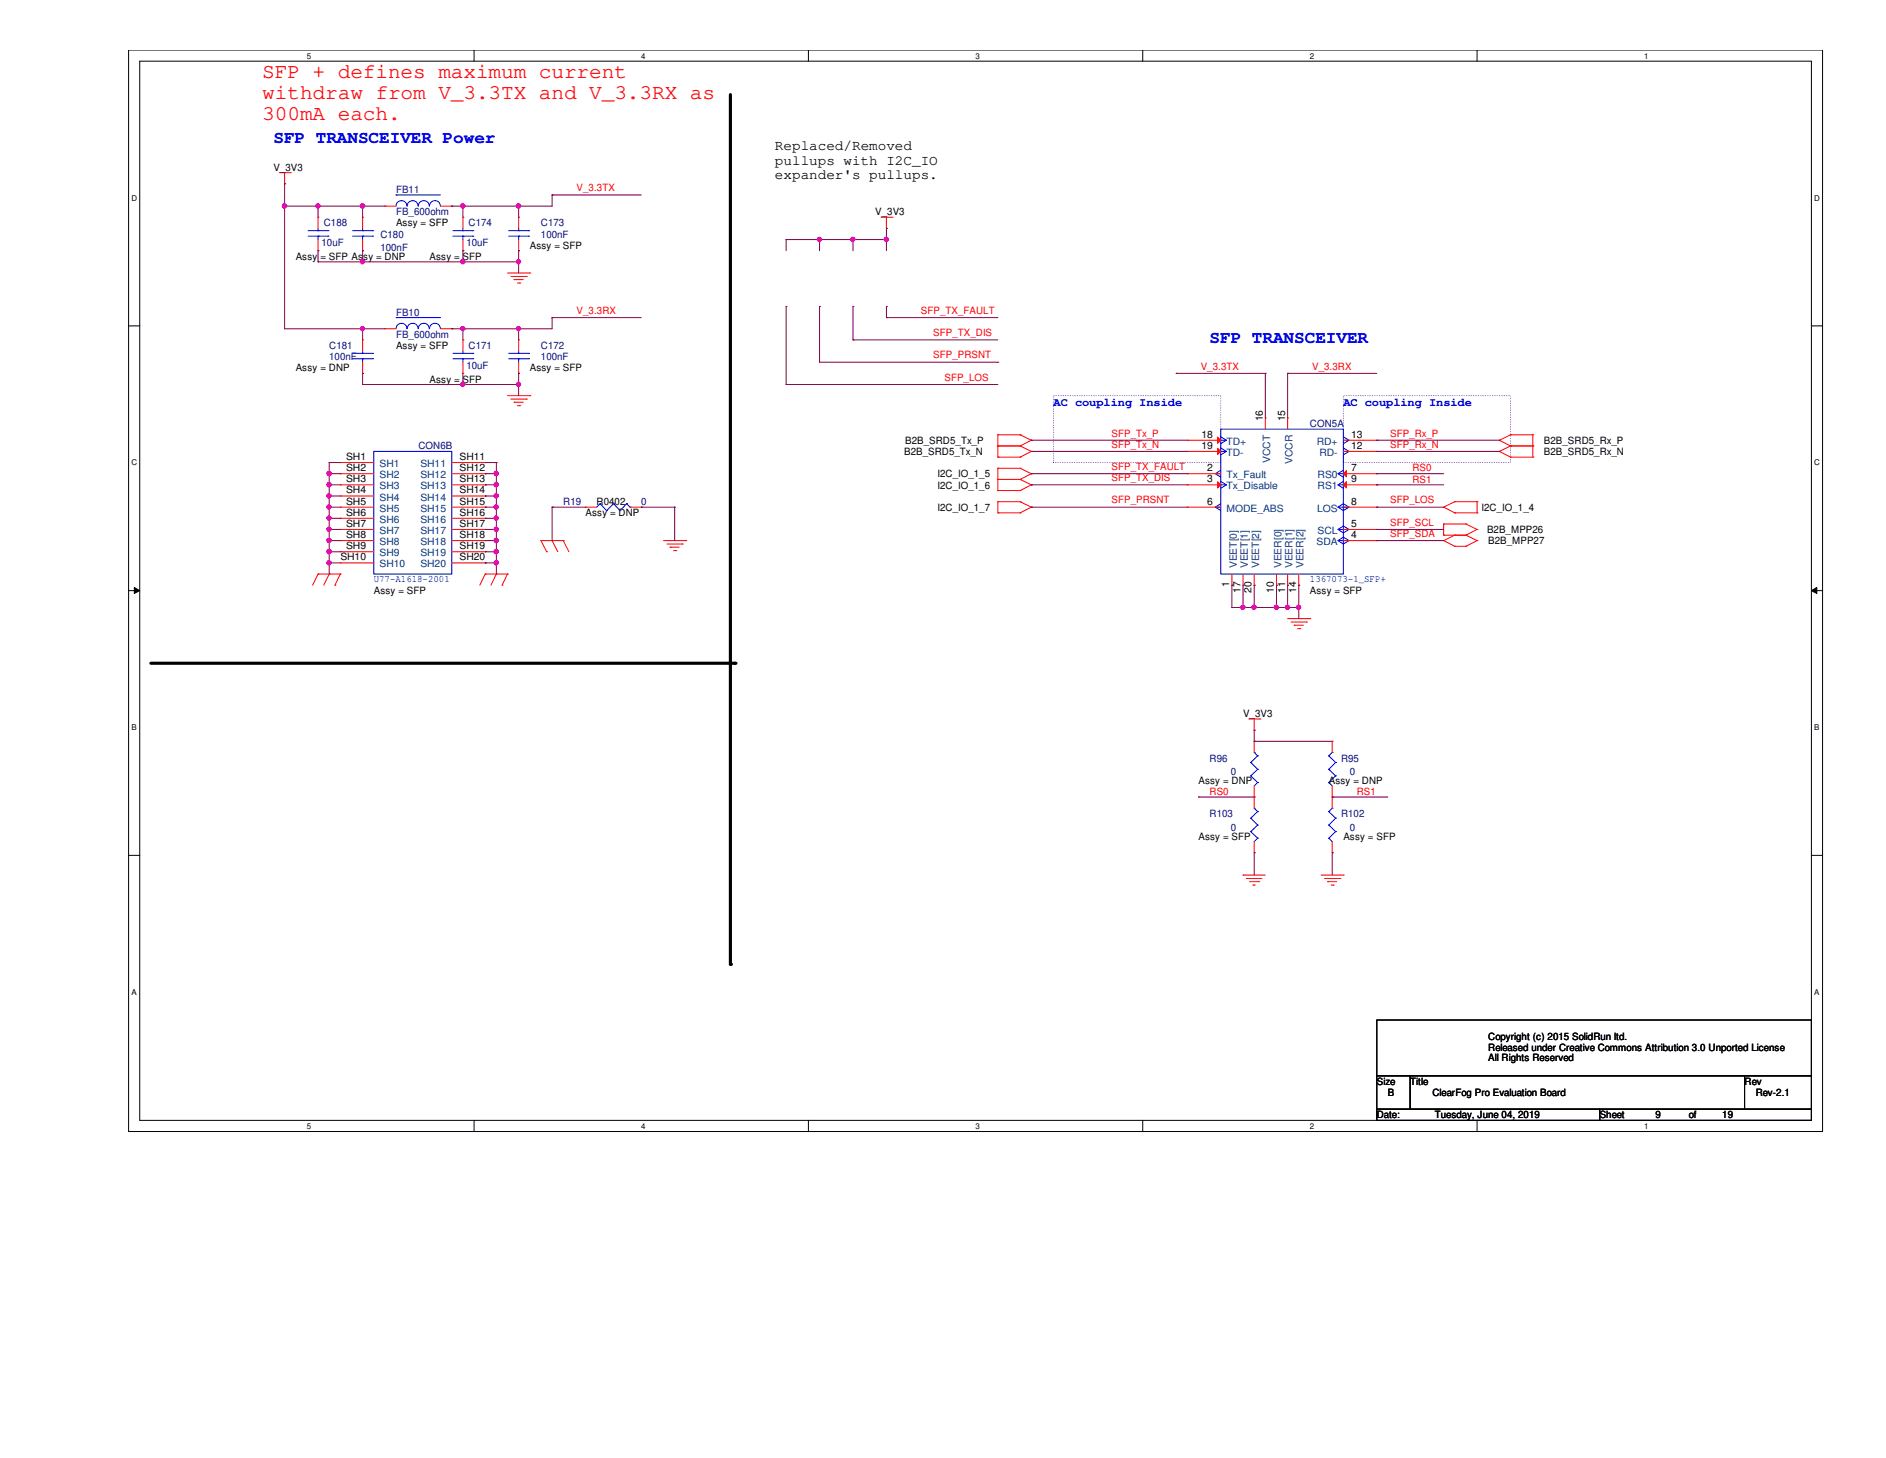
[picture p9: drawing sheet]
<svg xmlns="http://www.w3.org/2000/svg" width="279mm" height="216mm" viewBox="0 0 279 216" stroke-linecap="round" stroke-linejoin="round" font-family="sans-serif">
<path d="M19.1 7.4h250.9v160.2h-250.9zM20.7 9.1h247.7v156.8h-247.7z" fill="none" stroke="#000" stroke-width=".15"/>
<g fill="#fff">
<path d="M45.5 7.6h.6v1.3h-.6z"/>
<path d="M45.5 166.1h.6v1.3h-.6z"/>
</g>
<path d="M70.2 7.4v1.7M70.2 165.9v1.7" fill="none" stroke="#000" stroke-width=".15"/>
<g fill="#fff">
<path d="M95 7.6h.6v1.3h-.6z"/>
<path d="M95 166.1h.6v1.3h-.6z"/>
</g>
<path d="M119.8 7.4v1.7M119.8 165.9v1.7" fill="none" stroke="#000" stroke-width=".15"/>
<g fill="#fff">
<path d="M144.5 7.6h.6v1.3h-.6z"/>
<path d="M144.5 166.1h.6v1.3h-.6z"/>
</g>
<path d="M169.3 7.4v1.7M169.3 165.9v1.7" fill="none" stroke="#000" stroke-width=".15"/>
<g fill="#fff">
<path d="M194.1 7.6h.5v1.3h-.5z"/>
<path d="M194.1 166.1h.5v1.3h-.5z"/>
</g>
<path d="M218.8 7.4v1.7M218.8 165.9v1.7" fill="none" stroke="#000" stroke-width=".15"/>
<g fill="#fff">
<path d="M243.6 7.6h.6v1.3h-.6z"/>
<path d="M243.6 166.1h.6v1.3h-.6z"/>
<path d="M19.5 28.7h.8v1.3h-.8z"/>
<path d="M268.8 28.7h.8v1.3h-.8z"/>
<path d="M19.5 67.9h.8v1.3h-.8z"/>
<path d="M268.8 67.9h.8v1.3h-.8z"/>
</g>
<path d="M19.1 48.3h1.6M268.4 48.3h1.6" fill="none" stroke="#000" stroke-width=".15"/>
<g fill="#fff">
<path d="M19.5 107.1h.7v1.3h-.7z"/>
<path d="M268.8 107.1h.7v1.3h-.7z"/>
</g>
<path d="M19.1 87.5h1.6M19.9 87l.8 .5-.8 .4zM268.4 87.5l.8-.5v.9zM268.4 87.5h1.6" fill="none" stroke="#000" stroke-width=".15"/>
<path d="M19.9 87l.8 .5-.8 .4zM268.4 87.5l.8-.5v.9z" fill="#000"/>
<g fill="#fff">
<path d="M19.5 146.3h.7v1.3h-.7z"/>
<path d="M268.8 146.3h.7v1.3h-.7z"/>
</g>
<path d="M19.1 126.7h1.6M268.4 126.7h1.6M204 159.3h4.9v5h-4.9zM204 151h64.4v8.3h-64.4zM208.9 159.3h49.5v5h-49.5zM258.4 159.3h10v5h-10zM204 164.3h33v1.6h-33zM237 164.3h31.4v1.6h-31.4z" fill="none" stroke="#000" stroke-width=".15"/>
<path d="M156.1 58.6h24.7v9.9h-24.7zM199 58.6h24.8v9.9h-24.8z" fill="none" stroke="#7f00ff" stroke-width=".15" stroke-dasharray="0 .3"/>
<path d="M108.2 14v128.8M22.4 98.2h86.5" fill="none" stroke="#000" stroke-width=".47"/>
<g fill="#000">
<circle cx="108.9" cy="98.2" r=".23"/>
<circle cx="108.2" cy="142.8" r=".23"/>
</g>
<g fill="none" stroke="#f00" stroke-width=".15">
<path d="M41.4 25.6h1.6M42.2 27.2h.1M42.2 25.6v1.6M43 25.6h.1M47.1 32.2h.1M47.1 37.1h.1M47.1 32.2v1.6M47.1 35.5v1.6M53.7 32.2h.1M53.7 37.1h.1M53.7 32.2v1.6M53.7 35.5v1.6"/>
<path d="M57 30.5h.1M57 30.5h1.7M65.3 30.5h1.6M66.9 30.5h.1M68.6 32.2h.1M68.6 37.1h.1M68.6 32.2v1.6M68.6 35.5v1.6M76.8 32.2h.1M76.8 37.1h.1M76.8 32.2v1.6M76.8 35.5v1.6"/>
<path d="M130.5 32.2h1.7M131.3 33.8h.1M131.3 32.2v1.6M132.2 32.2h.1M53.7 50.3h.1M53.7 55.3h.1M53.7 50.3v1.7M53.7 53.6v1.7M57 48.7h.1M57 48.7h1.7M65.3 48.7h1.6M66.9 48.7h.1"/>
<path d="M68.6 50.3h.1M68.6 55.3h.1M68.6 50.3v1.7M68.6 53.6v1.7M75.2 58.6h3.3M75.2 40.4h3.3M75.7 59.1h2.3M75.7 40.9h2.3M76.2 59.6h.1M76.2 41.4h.1M76.2 59.6h1.3M76.2 41.4h1.3"/>
<path d="M76.7 41.9h.3M76.8 50.3h.1M76.8 55.3h.1M76.8 50.3v1.7M76.8 53.6v1.7M77 41.9h.1M78 59.1h.1M78 40.9h.1M78.5 58.6h.1M78.5 40.4h.1M50.4 68.5h.1M50.4 70.1h.1"/>
<path d="M50.4 71.8h.1M50.4 73.4h.1M50.4 75.1h.1M50.4 76.7h.1M50.4 78.4h.1M50.4 75.1h5M50.4 68.5h5M50.4 70.1h5M50.4 71.8h5M50.4 73.4h5M50.4 76.7h5M50.4 78.4h5"/>
<path d="M66.9 75.1h5M66.9 68.5h5M66.9 70.1h5M66.9 71.8h5M66.9 73.4h5M66.9 76.7h5M66.9 78.4h5M71.9 68.5h.1M71.9 70.1h.1M71.9 71.8h.1M71.9 73.4h.1M71.9 75.1h.1"/>
<path d="M71.9 76.7h.1M71.9 78.4h.1M76.7 60.1h.3M77 60.1h.1M86.7 75.1h.1M86.7 75.1h1.7M93.3 75.1h1.7M95 75.1h.1M147.8 75.9h.1M147.8 74.3h.1M147.8 72.6h.1M147.8 71h.1"/>
<path d="M147.8 69.3h.1M147.8 64.4h.1M147.8 66h.1M147.8 67.7h.1M147.8 74.3h3.3M147.8 75.9h3.3M147.8 64.4v3.3M147.8 69.3v3.3M147.8 74.3v1.6M147.8 71h3.3M147.8 72.6h3.3M147.8 69.3h3.3"/>
<path d="M147.8 66h3.3M147.8 64.4h3.3M147.8 67.7h3.3M151.1 74.3h.1M151.1 75.9h.1M151.1 71h.1M151.1 72.6h.1M151.1 69.3h.1M151.1 66h.1M151.1 64.4h.1M151.1 67.7h.1M151.1 74.3l1.7 .8"/>
<path d="M151.1 71l1.7 .8M151.1 69.3l1.7 .8M151.1 64.4l1.7 .8M151.1 66l1.7 .8M152.8 75.1h.1M152.8 71.8h.1M152.8 70.1h.1M152.8 65.2h.1M152.8 66.8h.1M152.8 75.1l-1.7 .8M152.8 71.8l-1.7 .8M152.8 70.1l-1.7 .9"/>
<path d="M152.8 65.2l-1.7 .8M152.8 66.8l-1.7 .9M199 65.2h5M199 66.8h5M204 65.2h.1M204 66.8h.1M213.9 75.1h.1M213.9 77.6h.1M213.9 79.2h.1M213.9 75.1l1.6 .8M213.9 79.2h3.3M213.9 77.6h3.3"/>
<path d="M213.9 77.6v1.6M215.5 74.3h.1M215.5 75.9h.1M215.5 79.2h.1M215.5 74.3h3.3M215.5 74.3l-1.6 .8M215.5 75.9h3.3M215.5 79.2l-1.6 .9M217.2 79.2h.1M217.2 77.6h.1M217.2 79.2l1.6 .9M217.2 77.6l1.6 .8"/>
<path d="M218.8 75.9h.1M218.8 74.3h.1M218.8 78.4h.1M218.8 74.3v1.6M218.8 78.4l-1.6 .8M222.1 65.2h.1M222.1 66.8h.1M222.1 65.2l1.7 .8M222.1 66.8l1.7 .9M223.8 66h.1M223.8 64.4h.1M223.8 67.7h.1"/>
<path d="M223.8 66h3.3M223.8 64.4h3.3M223.8 67.7h3.3M223.8 64.4l-1.7 .8M223.8 66l-1.7 .8M227.1 64.4h.1M227.1 66h.1M227.1 67.7h.1M227.1 64.4v3.3M47.1 85h.1M47.1 85l-.8 1.7M47.1 85h3.3"/>
<path d="M48.8 85h.1M48.8 85l-.8 1.7M49.6 86.7h.1M50.4 85h.1M50.4 80.1h.1M50.4 81.7h.1M50.4 83.4h.1M50.4 80.1h5M50.4 85l-.8 1.7M50.4 81.7h5M50.4 83.4h5M66.9 80.1h5"/>
<path d="M66.9 81.7h5M66.9 83.4h5M71.9 85h.1M71.9 80.1h.1M71.9 81.7h.1M71.9 83.4h.1M71.9 85h3.3M71.9 85l-.8 1.7M73.5 85h.1M73.5 85l-.8 1.7M74.4 86.7h.1M75.2 85h.1"/>
<path d="M75.2 85l-.8 1.7M80.1 80.1h.1M80.1 80.1h3.3M80.1 80.1l.9 1.6M81 81.7h.1M81.8 80.1h.1M81.8 80.1l.8 1.6M83.4 80.1h.1M83.4 80.1l.9 1.6M98.3 80.1h3.3M98.8 80.6h2.3M99.3 81h.1"/>
<path d="M99.3 81h1.3M99.8 81.5h.3M100.1 81.5h.1M101.1 80.6h.1M101.6 80.1h.1M190.8 91.6h3.3M191.3 92.1h2.2M191.7 92.6h.1M191.7 92.6h1.4M192.2 93.1h.4M192.6 93.1h.1M193.5 92.1h.1"/>
<path d="M194.1 91.6h.1M213.9 80.1h.1M213.9 80.1l1.6 .8M215.5 80.9h.1M215.5 80.9h1.7M217.2 80.9h.1M218.8 80.1h.1M218.8 80.1l-1.6 .8M185 106.5h1.6M185.8 108.1h.1M185.8 118h.1M185.8 109.8h.1"/>
<path d="M185.8 106.5v1.6M185.8 109.8v1.6M185.8 116.4v3.3M186.6 106.5h.1M197.4 118h.1M197.4 109.8h.1M197.4 109.8v1.6M197.4 116.4v3.3M184.2 129.6h.1M184.2 129.6h3.3M184.7 130.1h.1M184.7 130.1h2.2"/>
<path d="M185.1 130.6h1.4M185.6 131.1h.1M185.6 131.1h.4M185.8 126.3h.1M185.8 124.6v1.7M186.5 130.6h.1M195.7 129.6h3.3M196.2 130.1h2.3M196.7 130.6h.1M196.7 130.6h1.3M197.2 131.1h.3M197.4 126.3h.1"/>
<path d="M197.4 124.6v1.7M197.5 131.1h.1M198.5 130.1h.1M199 129.6h.1"/>
</g>
<g fill="none" stroke="#00f" stroke-width=".15">
<path d="M45.6 35h3M45.6 34.2h3M47.1 34.2h.1M47.1 35h.1M47.1 33.8v.4M47.1 35v.5M48.6 35h.1M48.6 34.2h.1M52.2 35h3M52.2 34.2h3M53.7 34.2h.1M53.7 35h.1"/>
<path d="M53.7 33.8v.4M53.7 35v.5M55.2 35h.1M55.2 34.2h.1M58.7 30.5a.8 .8 0 0 1 .8-.8 .8 .8 0 0 1 .8 .8M58.7 28.9h.1M58.7 28.9h6.6M60.3 30.5a.8 .8 0 0 1 .8-.8 .8 .8 0 0 1 .8 .8M62 30.5a.8 .8 0 0 1 .8-.8 .8 .8 0 0 1 .8 .8M63.6 30.5a.8 .8 0 0 1 .8-.8 .8 .8 0 0 1 .8 .8M67.1 35h3M67.1 34.2h3"/>
<path d="M68.6 34.2h.1M68.6 35h.1M68.6 33.8v.4M68.6 35v.5M70.1 35h.1M70.1 34.2h.1M75.4 35h2.9M75.4 34.2h2.9M76.8 34.2h.1M76.8 35h.1M76.8 33.8v.4M76.8 35v.5"/>
<path d="M78.3 35h.1M78.3 34.2h.1M52.2 53.1h3M52.2 52.3h3M53.7 52.3h.1M53.7 53.1h.1M53.7 52v.3M53.7 53.1v.5M55.2 53.1h.1M55.2 52.3h.1M58.7 48.7a.8 .8 0 0 1 .8-.8 .8 .8 0 0 1 .8 .8M58.7 47h.1"/>
<path d="M58.7 47h6.6M60.3 48.7a.8 .8 0 0 1 .8-.8 .8 .8 0 0 1 .8 .8M62 48.7a.8 .8 0 0 1 .8-.8 .8 .8 0 0 1 .8 .8M63.6 48.7a.8 .8 0 0 1 .8-.8 .8 .8 0 0 1 .8 .8M67.1 53.1h3M67.1 52.3h3M68.6 52.3h.1M68.6 53.1h.1M68.6 52v.3M68.6 53.1v.5M70.1 53.1h.1M70.1 52.3h.1"/>
<path d="M75.4 53.1h2.9M75.4 52.3h2.9M76.8 52.3h.1M76.8 53.1h.1M76.8 52v.3M76.8 53.1v.5M78.3 53.1h.1M78.3 52.3h.1M55.4 66.8h11.5v18.2h-11.5zM88.9 74.6h.1M88.9 74.6l-.5 .5M88.9 74.6l1 1"/>
<path d="M89.9 75.6h.1M90.9 74.6h.1M90.9 74.6l-1 1M90.9 74.6l1 1M91.9 75.6h.1M92.8 74.6h.1M92.8 74.6l-.9 1M92.8 74.6l.5 .5M93.3 75.1h.1M180 70.1h.8M180 75.1h.8M180.8 63.5h18.2v21.5h-18.2z"/>
<path d="M180.8 69.6l-.8 .5 .8 .6M180.8 66.3l.9 .5-.9 .6M180.8 74.6l-.8 .5 .8 .5M180.8 64.7l.9 .5-.9 .5M180.8 71.3l.9 .5-.9 .5M180.8 66.8h.9M180.8 65.2h.9M180.8 71.8h.9M198.2 75.1l.8-.5 .9 .5-.9 .5zM198.2 78.4l.8-.5 .9 .5-.9 .5zM198.2 70.1h.8M198.2 71.8h.8"/>
<path d="M198.2 75.1h1.7M198.2 78.4h1.7M199 66.3l.9 .5-.9 .6M199 64.7l.9 .5-.9 .5M199 69.6l-.8 .5 .8 .6M199 71.3l-.8 .5 .8 .5M199 66.8h.9M199 65.2h.9M198.2 80.1l.8-.6 .9 .6-.9 .5zM198.2 80.1h1.7M185.3 114.9h.1M185.3 112.9h.1"/>
<path d="M185.3 114.9l1 1M185.3 112.9l1 1M185.8 111.4h.1M185.8 119.7h.1M185.8 111.4l.5 .5M185.8 119.7l.5 .5M186.3 115.9h.1M186.3 113.9h.1M186.3 111.9h.1M186.3 115.9l-.5 .5M186.3 113.9l-1 1M186.3 111.9l-1 1"/>
<path d="M196.9 115.9h.1M196.9 113.9h.1M196.9 111.9h.1M196.9 115.9l.5 .5M196.9 113.9l1 1M196.9 111.9l1 1M197.4 119.7h.1M197.4 111.4h.1M197.4 119.7l-.5 .5M197.4 111.4l-.5 .5M197.9 114.9h.1M197.9 112.9h.1"/>
<path d="M197.9 114.9l-1 1M197.9 112.9l-1 1M185.3 123.1h.1M185.3 121.2h.1M185.3 123.1l1 1M185.3 121.2l1 1M186.3 124.1h.1M186.3 122.2h.1M186.3 120.2h.1M186.3 124.1l-.5 .5M186.3 122.2l-1 .9M186.3 120.2l-1 1"/>
<path d="M196.9 124.1h.1M196.9 122.2h.1M196.9 120.2h.1M196.9 124.1l.5 .5M196.9 122.2l1 .9M196.9 120.2l1 1M197.9 123.1h.1M197.9 121.2h.1M197.9 123.1l-1 1M197.9 121.2l-1 1"/>
</g>
<path d="M180.4 64.7l.4 .5-.4 .5z" fill="#f00"/>
<path d="M175.9 65.2h.1M175.9 65.2h4.9M180.4 64.7l.4 .5-.4 .5z" fill="none" stroke="#f00" stroke-width=".15"/>
<path d="M180.4 66.4l.4 .4-.4 .5z" fill="#f00"/>
<path d="M175.9 66.8h.1M175.9 70.1h.1M175.9 66.8h4.9M175.9 70.1h4.9M180.4 66.4l.4 .4-.4 .5z" fill="none" stroke="#f00" stroke-width=".15"/>
<path d="M180.4 71.3l.4 .5-.4 .5z" fill="#f00"/>
<path d="M175.9 71.8h.1M175.9 75.1h.1M175.9 71.8h4.9M175.9 75.1h4.9M180.4 71.3l.4 .5-.4 .5zM199 78.4h5M204 78.4h.1M199 80.1h5M204 80.1h.1" fill="none" stroke="#f00" stroke-width=".15"/>
<path d="M199.5 69.7v.9l-.5-.5z" fill="#f00"/>
<g fill="none" stroke="#f00" stroke-width=".15">
<path d="M187.5 61.9h.1M187.5 61.9v1.6M190.8 61.9h.1M190.8 61.9v1.6M199 70.1h5M199 75.1h5M199.5 69.7v.9l-.5-.5zM204 70.1h.1M204 75.1h.1M190.8 86.7h.1M190.8 85v1.7M192.4 86.7h.1"/>
<path d="M192.4 85v1.7"/>
</g>
<path d="M199 71.8l.5-.5v1z" fill="#f00"/>
<path d="M199 71.8l.5-.5v1zM199 71.8h5M204 71.8h.1M182.5 86.7h.1M182.5 85v1.7M184.2 86.7h.1M184.2 85v1.7M185.8 86.7h.1M185.8 85v1.7M189.1 86.7h.1M189.1 85v1.7" fill="none" stroke="#f00" stroke-width=".15"/>
<path d="M42.2 27.2h.1M42.2 27.2v3.3" fill="none" stroke="#7f003f" stroke-width=".15"/>
<circle cx="42.1" cy="30.5" r=".32" fill="#f0f"/>
<circle cx="42.1" cy="30.5" r=".32" fill="none" stroke="#f0f" stroke-width=".15"/>
<path d="M48.8 73.4h.1M48.8 75.1h.1M48.8 73.4h1.6M48.8 75.1h1.6" fill="none" stroke="#7f003f" stroke-width=".15"/>
<circle cx="48.7" cy="75.1" r=".32" fill="#f0f"/>
<circle cx="48.7" cy="75.1" r=".32" fill="none" stroke="#f0f" stroke-width=".15"/>
<path d="M48.8 76.7h.1M48.8 78.4h.1M48.8 76.7h1.6M48.8 78.4h1.6M71.9 83.4h.1M71.9 83.4h1.6" fill="none" stroke="#7f003f" stroke-width=".15"/>
<circle cx="73.5" cy="83.3" r=".32" fill="#f0f"/>
<circle cx="73.5" cy="83.3" r=".32" fill="none" stroke="#f0f" stroke-width=".15"/>
<path d="M48.8 68.5h.1M48.8 68.5v1.6M48.8 80.1h.1M48.8 81.7h.1M48.8 80.1h1.6M48.8 80.1v1.6M73.5 81.7h.1M73.5 81.7v1.7" fill="none" stroke="#7f003f" stroke-width=".15"/>
<circle cx="48.7" cy="70.1" r=".32" fill="#f0f"/>
<circle cx="48.7" cy="70.1" r=".32" fill="none" stroke="#f0f" stroke-width=".15"/>
<path d="M48.8 78.4h.1M48.8 78.4v1.7" fill="none" stroke="#7f003f" stroke-width=".15"/>
<circle cx="48.7" cy="80" r=".32" fill="#f0f"/>
<circle cx="48.7" cy="80" r=".32" fill="none" stroke="#f0f" stroke-width=".15"/>
<circle cx="48.7" cy="78.4" r=".32" fill="#f0f"/>
<circle cx="48.7" cy="78.4" r=".32" fill="none" stroke="#f0f" stroke-width=".15"/>
<path d="M48.8 70.1h.1M48.8 73.4h.1M48.8 71.8h.1M48.8 70.1v5" fill="none" stroke="#7f003f" stroke-width=".15"/>
<circle cx="48.7" cy="73.4" r=".32" fill="#f0f"/>
<circle cx="48.7" cy="73.4" r=".32" fill="none" stroke="#f0f" stroke-width=".15"/>
<circle cx="48.7" cy="71.8" r=".32" fill="#f0f"/>
<circle cx="48.7" cy="71.8" r=".32" fill="none" stroke="#f0f" stroke-width=".15"/>
<path d="M48.8 75.1h.1M48.8 75.1v1.6M48.8 83.4h.1M48.8 83.4v1.6M48.8 83.4h1.6" fill="none" stroke="#7f003f" stroke-width=".15"/>
<circle cx="48.7" cy="83.3" r=".32" fill="#f0f"/>
<circle cx="48.7" cy="83.3" r=".32" fill="none" stroke="#f0f" stroke-width=".15"/>
<g fill="none" stroke="#7f003f" stroke-width=".15">
<path d="M71.9 68.5h.1M71.9 70.1h.1M71.9 71.8h.1M71.9 73.4h.1M71.9 75.1h.1M71.9 76.7h.1M71.9 78.4h.1M71.9 68.5h1.6M71.9 70.1h1.6M71.9 71.8h1.6M71.9 73.4h1.6M71.9 75.1h1.6"/>
<path d="M71.9 76.7h1.6M71.9 78.4h1.6M71.9 80.1h.1M71.9 80.1h1.6"/>
</g>
<circle cx="73.5" cy="80" r=".32" fill="#f0f"/>
<circle cx="73.5" cy="80" r=".32" fill="none" stroke="#f0f" stroke-width=".15"/>
<path d="M71.9 81.7h.1M71.9 81.7h1.6" fill="none" stroke="#7f003f" stroke-width=".15"/>
<circle cx="73.5" cy="81.7" r=".32" fill="#f0f"/>
<circle cx="73.5" cy="81.7" r=".32" fill="none" stroke="#f0f" stroke-width=".15"/>
<path d="M73.5 68.5h.1M73.5 68.5v1.6" fill="none" stroke="#7f003f" stroke-width=".15"/>
<circle cx="73.5" cy="70.1" r=".32" fill="#f0f"/>
<circle cx="73.5" cy="70.1" r=".32" fill="none" stroke="#f0f" stroke-width=".15"/>
<path d="M73.5 78.4h.1M73.5 71.8h.1M73.5 71.8v1.6M73.5 78.4v1.7M73.5 83.4h.1M73.5 83.4v1.6" fill="none" stroke="#7f003f" stroke-width=".15"/>
<circle cx="73.5" cy="73.4" r=".32" fill="#f0f"/>
<circle cx="73.5" cy="73.4" r=".32" fill="none" stroke="#f0f" stroke-width=".15"/>
<circle cx="73.5" cy="71.8" r=".32" fill="#f0f"/>
<circle cx="73.5" cy="71.8" r=".32" fill="none" stroke="#f0f" stroke-width=".15"/>
<path d="M73.5 70.1h.1M73.5 76.7h.1M73.5 70.1v1.7M73.5 76.7v1.7" fill="none" stroke="#7f003f" stroke-width=".15"/>
<circle cx="73.5" cy="78.4" r=".32" fill="#f0f"/>
<circle cx="73.5" cy="78.4" r=".32" fill="none" stroke="#f0f" stroke-width=".15"/>
<circle cx="73.5" cy="76.7" r=".32" fill="#f0f"/>
<circle cx="73.5" cy="76.7" r=".32" fill="none" stroke="#f0f" stroke-width=".15"/>
<path d="M47.1 30.5h.1M47.1 30.5v1.7M47.1 30.5h6.6M53.7 30.5h.1M53.7 30.5v1.7M42.2 48.7h11.5M53.7 48.7h.1M53.7 56.9h.1M53.7 56.9h14.9M76.8 55.3h.1M76.8 55.3v1.6" fill="none" stroke="#7f003f" stroke-width=".15"/>
<circle cx="53.7" cy="30.5" r=".32" fill="#f0f"/>
<circle cx="53.7" cy="30.5" r=".32" fill="none" stroke="#f0f" stroke-width=".15"/>
<circle cx="47.1" cy="30.5" r=".32" fill="#f0f"/>
<circle cx="47.1" cy="30.5" r=".32" fill="none" stroke="#f0f" stroke-width=".15"/>
<path d="M47.1 38.8h.1M47.1 38.8h6.6" fill="none" stroke="#7f003f" stroke-width=".15"/>
<circle cx="53.7" cy="38.8" r=".32" fill="#f0f"/>
<circle cx="53.7" cy="38.8" r=".32" fill="none" stroke="#f0f" stroke-width=".15"/>
<path d="M68.6 30.5h.1M68.6 38.8h8.2M68.6 30.5h8.2M76.8 38.8h.1" fill="none" stroke="#7f003f" stroke-width=".15"/>
<circle cx="76.8" cy="30.5" r=".32" fill="#f0f"/>
<circle cx="76.8" cy="30.5" r=".32" fill="none" stroke="#f0f" stroke-width=".15"/>
<circle cx="68.6" cy="30.5" r=".32" fill="#f0f"/>
<circle cx="68.6" cy="30.5" r=".32" fill="none" stroke="#f0f" stroke-width=".15"/>
<path d="M53.7 38.8h.1M53.7 38.8h14.9M68.6 30.5h.1M68.6 30.5v1.7M76.8 30.5h.1M76.8 37.1h.1M76.8 30.5v1.7M76.8 37.1v1.7M76.8 30.5h5M53.7 48.7h.1M53.7 48.7v1.6" fill="none" stroke="#7f003f" stroke-width=".15"/>
<circle cx="53.7" cy="48.7" r=".32" fill="#f0f"/>
<circle cx="53.7" cy="48.7" r=".32" fill="none" stroke="#f0f" stroke-width=".15"/>
<path d="M68.6 56.9h8.2M76.8 56.9h.1" fill="none" stroke="#7f003f" stroke-width=".15"/>
<circle cx="68.6" cy="56.9" r=".32" fill="#f0f"/>
<circle cx="68.6" cy="56.9" r=".32" fill="none" stroke="#f0f" stroke-width=".15"/>
<path d="M76.8 48.7h.1M76.8 48.7v1.6" fill="none" stroke="#7f003f" stroke-width=".15"/>
<circle cx="76.8" cy="48.7" r=".32" fill="#f0f"/>
<circle cx="76.8" cy="48.7" r=".32" fill="none" stroke="#f0f" stroke-width=".15"/>
<path d="M68.6 48.7h.1M68.6 48.7v1.6" fill="none" stroke="#7f003f" stroke-width=".15"/>
<circle cx="68.6" cy="48.7" r=".32" fill="#f0f"/>
<circle cx="68.6" cy="48.7" r=".32" fill="none" stroke="#f0f" stroke-width=".15"/>
<path d="M42.2 30.5h.1M42.2 30.5h4.9M42.2 30.5v18.2M68.6 48.7h.1M68.6 48.7h13.2M76.8 48.7h.1M48.8 76.7h.1M48.8 76.7v1.7" fill="none" stroke="#7f003f" stroke-width=".15"/>
<circle cx="48.7" cy="76.7" r=".32" fill="#f0f"/>
<circle cx="48.7" cy="76.7" r=".32" fill="none" stroke="#f0f" stroke-width=".15"/>
<path d="M73.5 75.1h.1M73.5 75.1v1.6" fill="none" stroke="#7f003f" stroke-width=".15"/>
<circle cx="73.5" cy="75.1" r=".32" fill="#f0f"/>
<circle cx="73.5" cy="75.1" r=".32" fill="none" stroke="#f0f" stroke-width=".15"/>
<g fill="none" stroke="#7f003f" stroke-width=".15">
<path d="M47.1 37.1h.1M47.1 37.1v1.7M53.7 37.1h.1M53.7 37.1v1.7M68.6 37.1h.1M68.6 37.1v1.7M53.7 55.3h.1M53.7 55.3v1.6M68.6 56.9h.1M68.6 55.3v1.6M48.8 68.5h.1M48.8 70.1h.1"/>
<path d="M48.8 71.8h.1M48.8 68.5h1.6M48.8 70.1h1.6M48.8 71.8h1.6M73.5 73.4h.1M73.5 73.4v1.7M73.5 80.1h.1M73.5 80.1v1.6"/>
</g>
<circle cx="68.6" cy="38.8" r=".32" fill="#f0f"/>
<circle cx="68.6" cy="38.8" r=".32" fill="none" stroke="#f0f" stroke-width=".15"/>
<path d="M76.8 38.8h.1M76.8 38.8v1.6" fill="none" stroke="#7f003f" stroke-width=".15"/>
<circle cx="76.8" cy="38.8" r=".32" fill="#f0f"/>
<circle cx="76.8" cy="38.8" r=".32" fill="none" stroke="#f0f" stroke-width=".15"/>
<g fill="none" stroke="#7f003f" stroke-width=".15">
<path d="M81.8 28.9h.1M81.8 28.9v1.6M81.8 47h.1M81.8 47v1.7M81.8 75.1h.1M81.8 75.1v5M81.8 75.1h4.9M95 75.1h.1M95 75.1h4.9M99.9 75.1h.1M99.9 75.1v5M152.8 65.2h.1"/>
<path d="M152.8 66.8h.1M152.8 65.2h23.1M152.8 66.8h23.1M204 65.2h.1M204 66.8h.1M204 75.1h.1M204 78.4h.1M204 75.1h9.9M204 65.2h18.1M204 66.8h18.1M204 78.4h9.9M184.2 86.7h.1"/>
<path d="M184.2 86.7v3.3M204 80.1h.1M204 80.1h9.9M177.5 118h.1M177.5 118h8.3M197.4 118h.1M197.4 118h8.2"/>
</g>
<circle cx="184.1" cy="89.9" r=".32" fill="#f0f"/>
<circle cx="184.1" cy="89.9" r=".32" fill="none" stroke="#f0f" stroke-width=".15"/>
<path d="M185.8 90h.1M185.8 86.7h.1M185.8 90h3.3M185.8 86.7v3.3" fill="none" stroke="#7f003f" stroke-width=".15"/>
<circle cx="185.8" cy="89.9" r=".32" fill="#f0f"/>
<circle cx="185.8" cy="89.9" r=".32" fill="none" stroke="#f0f" stroke-width=".15"/>
<path d="M189.1 86.7h.1M189.1 86.7v3.3" fill="none" stroke="#7f003f" stroke-width=".15"/>
<circle cx="189.1" cy="89.9" r=".32" fill="#f0f"/>
<circle cx="189.1" cy="89.9" r=".32" fill="none" stroke="#f0f" stroke-width=".15"/>
<path d="M152.8 75.1h.1M152.8 75.1h23.1M189.1 90h.1M189.1 90h1.7M192.4 90h.1M192.4 86.7h.1M192.4 86.7v4.9" fill="none" stroke="#7f003f" stroke-width=".15"/>
<circle cx="192.4" cy="89.9" r=".32" fill="#f0f"/>
<circle cx="192.4" cy="89.9" r=".32" fill="none" stroke="#f0f" stroke-width=".15"/>
<path d="M182.5 90h.1M182.5 90h1.7M190.8 86.7h.1M190.8 86.7v3.3" fill="none" stroke="#7f003f" stroke-width=".15"/>
<circle cx="190.7" cy="89.9" r=".32" fill="#f0f"/>
<circle cx="190.7" cy="89.9" r=".32" fill="none" stroke="#f0f" stroke-width=".15"/>
<g fill="none" stroke="#7f003f" stroke-width=".15">
<path d="M121.4 35.5h.1M121.4 35.5v1.6M126.4 35.5h.1M131.3 33.8h.1M131.3 33.8v1.7h-4.9M121.4 45.4h.1M121.4 45.4v8.2M126.4 45.4h.1M126.4 45.4v4.9M174.2 55.3h.1M174.2 55.3h13.3M187.5 55.3h.1"/>
<path d="M187.5 55.3v6.6M190.8 55.3h.1M190.8 55.3v6.6M190.8 55.3h13.2M152.8 70.1h.1M152.8 71.8h.1M152.8 70.1h23.1M152.8 71.8h23.1M204 70.1h.1M204 71.8h.1M204 70.1h9.9M204 71.8h9.9"/>
<path d="M182.5 86.7h.1M182.5 86.7v3.3M184.2 90h.1M184.2 90h1.6M190.8 90h.1M190.8 90h1.6M185.8 109.8h.1M185.8 108.1h.1M185.8 108.1v1.7M185.8 109.8h11.6M185.8 126.3h.1M185.8 126.3v3.3"/>
<path d="M197.4 126.3h.1M197.4 126.3v3.3"/>
</g>
<circle cx="131.3" cy="35.4" r=".32" fill="#f0f"/>
<circle cx="131.3" cy="35.4" r=".32" fill="none" stroke="#f0f" stroke-width=".15"/>
<path d="M121.4 35.5h.1M121.4 35.5h5M126.4 35.5h.1M126.4 35.5v1.6M131.3 35.5h.1M131.3 35.5v1.6" fill="none" stroke="#7f003f" stroke-width=".15"/>
<circle cx="126.3" cy="35.4" r=".32" fill="#f0f"/>
<circle cx="126.3" cy="35.4" r=".32" fill="none" stroke="#f0f" stroke-width=".15"/>
<circle cx="121.4" cy="35.4" r=".32" fill="#f0f"/>
<circle cx="121.4" cy="35.4" r=".32" fill="none" stroke="#f0f" stroke-width=".15"/>
<g fill="none" stroke="#7f003f" stroke-width=".15">
<path d="M81.8 28.9h.1M81.8 28.9h13.2M76.8 56.9h.1M76.8 56.9v1.7M81.8 47h.1M81.8 47h13.2M121.4 53.6h26.4M126.4 50.3h.1M126.4 50.3h21.4M131.3 45.4h.1M131.3 47h.1M131.3 45.4v1.6"/>
<path d="M131.3 47h16.5M147.8 53.6h.1"/>
</g>
<circle cx="76.8" cy="56.9" r=".32" fill="#f0f"/>
<circle cx="76.8" cy="56.9" r=".32" fill="none" stroke="#f0f" stroke-width=".15"/>
<g fill="none" stroke="#7f003f" stroke-width=".15">
<path d="M53.7 30.5h.1M53.7 30.5h3.3M66.9 30.5h.1M66.9 30.5h1.7M116.5 35.5h.1M116.5 35.5v1.6M116.5 35.5h4.9M53.7 48.7h.1M53.7 48.7h3.3M66.9 48.7h.1M66.9 48.7h1.7M116.5 56.9h.1"/>
<path d="M116.5 45.4h.1M116.5 56.9h31.3M116.5 45.4v11.5M48.8 81.7h.1M48.8 83.4h.1M48.8 81.7h1.6M48.8 81.7v1.7"/>
</g>
<circle cx="48.7" cy="81.7" r=".32" fill="#f0f"/>
<circle cx="48.7" cy="81.7" r=".32" fill="none" stroke="#f0f" stroke-width=".15"/>
<circle cx="42.1" cy="30.5" r=".32" fill="#f0f"/>
<circle cx="42.1" cy="30.5" r=".32" fill="none" stroke="#f0f" stroke-width=".15"/>
<circle cx="48.7" cy="75.1" r=".32" fill="#f0f"/>
<circle cx="48.7" cy="75.1" r=".32" fill="none" stroke="#f0f" stroke-width=".15"/>
<circle cx="73.5" cy="83.3" r=".32" fill="#f0f"/>
<circle cx="73.5" cy="83.3" r=".32" fill="none" stroke="#f0f" stroke-width=".15"/>
<circle cx="48.7" cy="70.1" r=".32" fill="#f0f"/>
<circle cx="48.7" cy="70.1" r=".32" fill="none" stroke="#f0f" stroke-width=".15"/>
<circle cx="48.7" cy="80" r=".32" fill="#f0f"/>
<circle cx="48.7" cy="80" r=".32" fill="none" stroke="#f0f" stroke-width=".15"/>
<circle cx="48.7" cy="78.4" r=".32" fill="#f0f"/>
<circle cx="48.7" cy="78.4" r=".32" fill="none" stroke="#f0f" stroke-width=".15"/>
<circle cx="48.7" cy="73.4" r=".32" fill="#f0f"/>
<circle cx="48.7" cy="73.4" r=".32" fill="none" stroke="#f0f" stroke-width=".15"/>
<circle cx="48.7" cy="71.8" r=".32" fill="#f0f"/>
<circle cx="48.7" cy="71.8" r=".32" fill="none" stroke="#f0f" stroke-width=".15"/>
<circle cx="48.7" cy="83.3" r=".32" fill="#f0f"/>
<circle cx="48.7" cy="83.3" r=".32" fill="none" stroke="#f0f" stroke-width=".15"/>
<circle cx="73.5" cy="80" r=".32" fill="#f0f"/>
<circle cx="73.5" cy="80" r=".32" fill="none" stroke="#f0f" stroke-width=".15"/>
<circle cx="73.5" cy="81.7" r=".32" fill="#f0f"/>
<circle cx="73.5" cy="81.7" r=".32" fill="none" stroke="#f0f" stroke-width=".15"/>
<circle cx="73.5" cy="70.1" r=".32" fill="#f0f"/>
<circle cx="73.5" cy="70.1" r=".32" fill="none" stroke="#f0f" stroke-width=".15"/>
<circle cx="73.5" cy="73.4" r=".32" fill="#f0f"/>
<circle cx="73.5" cy="73.4" r=".32" fill="none" stroke="#f0f" stroke-width=".15"/>
<circle cx="73.5" cy="71.8" r=".32" fill="#f0f"/>
<circle cx="73.5" cy="71.8" r=".32" fill="none" stroke="#f0f" stroke-width=".15"/>
<circle cx="73.5" cy="78.4" r=".32" fill="#f0f"/>
<circle cx="73.5" cy="78.4" r=".32" fill="none" stroke="#f0f" stroke-width=".15"/>
<circle cx="73.5" cy="76.7" r=".32" fill="#f0f"/>
<circle cx="73.5" cy="76.7" r=".32" fill="none" stroke="#f0f" stroke-width=".15"/>
<circle cx="53.7" cy="30.5" r=".32" fill="#f0f"/>
<circle cx="53.7" cy="30.5" r=".32" fill="none" stroke="#f0f" stroke-width=".15"/>
<circle cx="47.1" cy="30.5" r=".32" fill="#f0f"/>
<circle cx="47.1" cy="30.5" r=".32" fill="none" stroke="#f0f" stroke-width=".15"/>
<circle cx="53.7" cy="38.8" r=".32" fill="#f0f"/>
<circle cx="53.7" cy="38.8" r=".32" fill="none" stroke="#f0f" stroke-width=".15"/>
<circle cx="76.8" cy="30.5" r=".32" fill="#f0f"/>
<circle cx="76.8" cy="30.5" r=".32" fill="none" stroke="#f0f" stroke-width=".15"/>
<circle cx="68.6" cy="30.5" r=".32" fill="#f0f"/>
<circle cx="68.6" cy="30.5" r=".32" fill="none" stroke="#f0f" stroke-width=".15"/>
<circle cx="53.7" cy="48.7" r=".32" fill="#f0f"/>
<circle cx="53.7" cy="48.7" r=".32" fill="none" stroke="#f0f" stroke-width=".15"/>
<circle cx="68.6" cy="56.9" r=".32" fill="#f0f"/>
<circle cx="68.6" cy="56.9" r=".32" fill="none" stroke="#f0f" stroke-width=".15"/>
<circle cx="76.8" cy="48.7" r=".32" fill="#f0f"/>
<circle cx="76.8" cy="48.7" r=".32" fill="none" stroke="#f0f" stroke-width=".15"/>
<circle cx="68.6" cy="48.7" r=".32" fill="#f0f"/>
<circle cx="68.6" cy="48.7" r=".32" fill="none" stroke="#f0f" stroke-width=".15"/>
<circle cx="48.7" cy="76.7" r=".32" fill="#f0f"/>
<circle cx="48.7" cy="76.7" r=".32" fill="none" stroke="#f0f" stroke-width=".15"/>
<circle cx="73.5" cy="75.1" r=".32" fill="#f0f"/>
<circle cx="73.5" cy="75.1" r=".32" fill="none" stroke="#f0f" stroke-width=".15"/>
<circle cx="68.6" cy="38.8" r=".32" fill="#f0f"/>
<circle cx="68.6" cy="38.8" r=".32" fill="none" stroke="#f0f" stroke-width=".15"/>
<circle cx="76.8" cy="38.8" r=".32" fill="#f0f"/>
<circle cx="76.8" cy="38.8" r=".32" fill="none" stroke="#f0f" stroke-width=".15"/>
<circle cx="184.1" cy="89.9" r=".32" fill="#f0f"/>
<circle cx="184.1" cy="89.9" r=".32" fill="none" stroke="#f0f" stroke-width=".15"/>
<circle cx="185.8" cy="89.9" r=".32" fill="#f0f"/>
<circle cx="185.8" cy="89.9" r=".32" fill="none" stroke="#f0f" stroke-width=".15"/>
<circle cx="189.1" cy="89.9" r=".32" fill="#f0f"/>
<circle cx="189.1" cy="89.9" r=".32" fill="none" stroke="#f0f" stroke-width=".15"/>
<circle cx="192.4" cy="89.9" r=".32" fill="#f0f"/>
<circle cx="192.4" cy="89.9" r=".32" fill="none" stroke="#f0f" stroke-width=".15"/>
<circle cx="190.7" cy="89.9" r=".32" fill="#f0f"/>
<circle cx="190.7" cy="89.9" r=".32" fill="none" stroke="#f0f" stroke-width=".15"/>
<circle cx="131.3" cy="35.4" r=".32" fill="#f0f"/>
<circle cx="131.3" cy="35.4" r=".32" fill="none" stroke="#f0f" stroke-width=".15"/>
<circle cx="126.3" cy="35.4" r=".32" fill="#f0f"/>
<circle cx="126.3" cy="35.4" r=".32" fill="none" stroke="#f0f" stroke-width=".15"/>
<circle cx="121.4" cy="35.4" r=".32" fill="#f0f"/>
<circle cx="121.4" cy="35.4" r=".32" fill="none" stroke="#f0f" stroke-width=".15"/>
<circle cx="76.8" cy="56.9" r=".32" fill="#f0f"/>
<circle cx="76.8" cy="56.9" r=".32" fill="none" stroke="#f0f" stroke-width=".15"/>
<circle cx="48.7" cy="81.7" r=".32" fill="#f0f"/>
<circle cx="48.7" cy="81.7" r=".32" fill="none" stroke="#f0f" stroke-width=".15"/>
<g font-size="3.1" fill="#f00">
<text x="38.9" y="11.6">SFP + defines maximum current</text>
<text x="38.9" y="14.7">withdraw from V_3.3TX and V_3.3RX as</text>
<text x="38.9" y="17.8">300mA each.</text>
</g>
<g font-size="2.6" fill="#00f">
<text x="40.5" y="21.1">SFP TRANSCEIVER Power</text>
<text x="179.2" y="50.8">SFP TRANSCEIVER</text>
</g>
<g font-size="2.1">
<text x="114.8" y="22.3">Replaced/Removed</text>
<text x="114.8" y="24.4">pullups with I2C_IO</text>
<text x="114.8" y="26.5">expander's pullups.</text>
</g>
<g font-size="1.8" fill="#00f">
<text x="156.1" y="60.1">AC coupling Inside</text>
<text x="199" y="60.1">AC coupling Inside</text>
</g>
<g font-size="1.5">
<text x="40.5" y="25.3">V_3V3</text>
<text x="58.7" y="33.5">Assy = SFP</text>
<text x="129.7" y="31.9">V_3V3</text>
<text x="43.8" y="38.5">Assy = SFP Assy = DNP</text>
<text x="63.6" y="38.5">Assy = SFP</text>
<text x="78.5" y="36.8">Assy = SFP</text>
<text x="58.7" y="51.7">Assy = SFP</text>
<text x="43.8" y="55">Assy = DNP</text>
<text x="63.6" y="56.6">Assy = SFP</text>
<text x="78.5" y="55">Assy = SFP</text>
<text x="134.1" y="65.7">B2B_SRD5_Tx_P</text>
<text x="178" y="64.8">18</text>
<text x="187.1" y="62.4" transform="rotate(-90 187.1 62.4)">16</text>
<text x="190.4" y="62.4" transform="rotate(-90 190.4 62.4)">15</text>
<text x="200.2" y="64.8">13</text>
<text x="228.7" y="65.7">B2B_SRD5_Rx_P</text>
<text x="51.3" y="68.1">SH1</text>
<text x="51.3" y="69.8">SH2</text>
<text x="51.3" y="71.4">SH3</text>
<text x="68.1" y="68.1">SH11</text>
<text x="68.1" y="69.8">SH12</text>
<text x="68.1" y="71.4">SH13</text>
<text x="133.9" y="67.4">B2B_SRD5_Tx_N</text>
<text x="138.9" y="70.7">I2C_IO_1_5</text>
<text x="178" y="66.5">19</text>
<text x="178.9" y="69.8">2</text>
<text x="178.9" y="71.4">3</text>
<text x="200.2" y="66.5">12</text>
<text x="200.2" y="69.8">7</text>
<text x="200.2" y="71.4">9</text>
<text x="228.7" y="67.4">B2B_SRD5_Rx_N</text>
<text x="51.3" y="73.1">SH4</text>
<text x="51.3" y="74.7">SH5</text>
<text x="51.3" y="76.4">SH6</text>
<text x="68.1" y="73.1">SH14</text>
<text x="68.1" y="74.7">SH15</text>
<text x="68.1" y="76.4">SH16</text>
<text x="86.7" y="76.5">Assy = DNP</text>
<text x="88.4" y="74.8">R0402</text>
<text x="138.9" y="75.6">I2C_IO_1_7</text>
<text x="138.9" y="72.3">I2C_IO_1_6</text>
<text x="178.9" y="74.7">6</text>
<text x="200.2" y="74.7">8</text>
<text x="219.5" y="75.6">I2C_IO_1_4</text>
<text x="50.4" y="83">SH10</text>
<text x="51.3" y="78">SH7</text>
<text x="51.3" y="79.7">SH8</text>
<text x="51.3" y="81.3">SH9</text>
<text x="68.1" y="78">SH17</text>
<text x="68.1" y="79.7">SH18</text>
<text x="68.1" y="81.3">SH19</text>
<text x="68.1" y="83">SH20</text>
<text x="200.2" y="78">5</text>
<text x="200.2" y="79.7">4</text>
<text x="220.3" y="79">B2B_MPP26</text>
<text x="220.5" y="80.6">B2B_MPP27</text>
<text x="55.4" y="88">Assy = SFP</text>
<text x="182.1" y="87" transform="rotate(-90 182.1 87)">1</text>
<text x="183.8" y="87.8" transform="rotate(-90 183.8 87.8)">17</text>
<text x="185.4" y="87.8" transform="rotate(-90 185.4 87.8)">20</text>
<text x="188.7" y="87.8" transform="rotate(-90 188.7 87.8)">10</text>
<text x="190.4" y="87.8" transform="rotate(-90 190.4 87.8)">11</text>
<text x="192" y="87.8" transform="rotate(-90 192 87.8)">14</text>
<text x="194.1" y="88">Assy = SFP</text>
<text x="184.1" y="106.2">V_3V3</text>
<text x="177.5" y="116.1">Assy = DNP</text>
<text x="196.8" y="116.1">Assy = DNP</text>
<text x="177.5" y="124.3">Assy = SFP</text>
<text x="199" y="124.3">Assy = SFP</text>
<text x="220.5" y="154.1">Copyright (c) 2015 SolidRun ltd.</text>
<text x="220.5" y="155.6">Released under Creative Commons Attribution 3.0 Unported License</text>
<text x="204" y="160.7">Size</text>
<text x="208.9" y="160.7">Title</text>
<text x="220.5" y="157.1">All Rights Reserved</text>
<text x="258.4" y="160.7">Rev</text>
<text x="204" y="165.6">Date:</text>
<text x="205.6" y="162.3">B</text>
<text x="212.2" y="162.3">ClearFog Pro Evaluation Board</text>
<text x="212.6" y="165.6">Tuesday, June 04, 2019</text>
<text x="237" y="165.6">Sheet</text>
<text x="245.2" y="165.6">9</text>
<text x="250.2" y="165.6">of</text>
<text x="255.1" y="165.6">19</text>
<text x="260.1" y="162.3">Rev-2.1</text>
</g>
<g font-size="1.5" fill="#00007f">
<text x="58.7" y="28.6">FB11</text>
<text x="48" y="33.5">C188</text>
<text x="56.3" y="35.2">C180</text>
<text x="58.7" y="31.9">FB_600ohm</text>
<text x="69.4" y="33.5">C174</text>
<text x="80.1" y="33.5">C173</text>
<text x="80.1" y="35.2">100nF</text>
<text x="47.6" y="36.5">10uF</text>
<text x="56.3" y="37.2">100nF</text>
<text x="69.1" y="36.5">10uF</text>
<text x="58.7" y="46.7">FB10</text>
<text x="48.8" y="51.7">C181</text>
<text x="48.8" y="53.3">100nF</text>
<text x="58.7" y="50">FB_600ohm</text>
<text x="69.4" y="51.7">C171</text>
<text x="80.1" y="51.7">C172</text>
<text x="80.1" y="53.3">100nF</text>
<text x="69.1" y="54.7">10uF</text>
<text x="194.1" y="63.2">CON5A</text>
<text x="62" y="66.5">CON6B</text>
<text x="83.4" y="74.8">R19</text>
<text x="95" y="74.8">0</text>
<text x="179.2" y="112.8">R96</text>
<text x="198.7" y="112.8">R95</text>
<text x="182.3" y="114.8">0</text>
<text x="200" y="114.8">0</text>
<text x="179.2" y="121">R103</text>
<text x="182.3" y="123">0</text>
<text x="198.7" y="121">R102</text>
<text x="200" y="123">0</text>
</g>
<g font-size="1.5" fill="#f00">
<text x="85.4" y="28.3">V_3.3TX</text>
<text x="85.4" y="46.5">V_3.3RX</text>
<text x="136.4" y="46.5">SFP_TX_FAULT</text>
<text x="138.3" y="53.1">SFP_PRSNT</text>
<text x="138.3" y="49.8">SFP_TX_DIS</text>
<text x="139.9" y="56.4">SFP_LOS</text>
<text x="177.9" y="54.7">V_3.3TX</text>
<text x="194.4" y="54.7">V_3.3RX</text>
<text x="164.7" y="64.6">SFP_Tx_P</text>
<text x="206" y="64.6">SFP_Rx_P</text>
<text x="164.7" y="66.3">SFP_Tx_N</text>
<text x="164.7" y="69.6">SFP_TX_FAULT</text>
<text x="164.7" y="71.2">SFP_TX_DIS</text>
<text x="206" y="66.3">SFP_Rx_N</text>
<text x="209.3" y="69.8">RS0</text>
<text x="209.3" y="71.5">RS1</text>
<text x="164.7" y="74.5">SFP_PRSNT</text>
<text x="206" y="74.5">SFP_LOS</text>
<text x="206" y="77.9">SFP_SCL</text>
<text x="206" y="79.5">SFP_SDA</text>
<text x="179.2" y="117.7">RS0</text>
<text x="201" y="117.7">RS1</text>
</g>
<g font-size="1.5" fill="#003f7f">
<text x="181.7" y="65.9">TD+</text>
<text x="195.1" y="65.9">RD+</text>
<text x="56.2" y="69.2">SH1</text>
<text x="56.2" y="70.8">SH2</text>
<text x="62.3" y="69.2">SH11</text>
<text x="62.3" y="70.8">SH12</text>
<text x="181.7" y="67.5">TD-</text>
<text x="181.7" y="70.8">Tx_Fault</text>
<text x="188.2" y="68.5" transform="rotate(-90 188.2 68.5)">VCCT</text>
<text x="191.5" y="68.7" transform="rotate(-90 191.5 68.7)">VCCR</text>
<text x="195.2" y="70.8">RS0</text>
<text x="195.5" y="67.5">RD-</text>
<text x="56.2" y="72.5">SH3</text>
<text x="56.2" y="74.1">SH4</text>
<text x="56.2" y="75.8">SH5</text>
<text x="56.2" y="77.4">SH6</text>
<text x="62.3" y="72.5">SH13</text>
<text x="62.3" y="74.1">SH14</text>
<text x="62.3" y="75.8">SH15</text>
<text x="62.3" y="77.4">SH16</text>
<text x="181.7" y="72.5">Tx_Disable</text>
<text x="181.7" y="75.8">MODE_ABS</text>
<text x="195.1" y="75.8">LOS</text>
<text x="195.2" y="72.5">RS1</text>
<text x="56.2" y="79.1">SH7</text>
<text x="56.2" y="80.7">SH8</text>
<text x="56.2" y="82.4">SH9</text>
<text x="62.3" y="79.1">SH17</text>
<text x="62.3" y="80.7">SH18</text>
<text x="62.3" y="82.4">SH19</text>
<text x="195" y="80.7">SDA</text>
<text x="195.2" y="79.1">SCL</text>
<text x="56.2" y="84">SH10</text>
<text x="62.3" y="84">SH20</text>
<text x="183.2" y="84.2" transform="rotate(-90 183.2 84.2)">VEET[0]</text>
<text x="184.9" y="84.2" transform="rotate(-90 184.9 84.2)">VEET[1]</text>
<text x="186.5" y="84.2" transform="rotate(-90 186.5 84.2)">VEET[2]</text>
<text x="189.8" y="84.2" transform="rotate(-90 189.8 84.2)">VEER[0]</text>
<text x="191.5" y="84.2" transform="rotate(-90 191.5 84.2)">VEER[1]</text>
<text x="193.1" y="84.2" transform="rotate(-90 193.1 84.2)">VEER[2]</text>
</g>
<g font-size="1.5" fill="#00f">
<text x="55.4" y="86.2">U77-A1618-2001</text>
<text x="194.1" y="86.2">1367073-1_SFP+</text>
</g>
<g font-size="1.2">
<text x="45.5" y="8.7">5</text>
<text x="95" y="8.7">4</text>
<text x="144.5" y="8.7">3</text>
<text x="194.1" y="8.7">2</text>
<text x="243.6" y="8.7">1</text>
<text x="19.5" y="29.7">D</text>
<text x="268.8" y="29.7">D</text>
<text x="19.5" y="68.9">C</text>
<text x="268.8" y="68.9">C</text>
<text x="19.5" y="108.1">B</text>
<text x="268.8" y="108.1">B</text>
<text x="19.5" y="147.3">A</text>
<text x="268.8" y="147.3">A</text>
<text x="45.5" y="167.2">5</text>
<text x="95" y="167.2">4</text>
<text x="144.5" y="167.2">3</text>
<text x="194.1" y="167.2">2</text>
<text x="243.6" y="167.2">1</text>
</g>
</svg>
